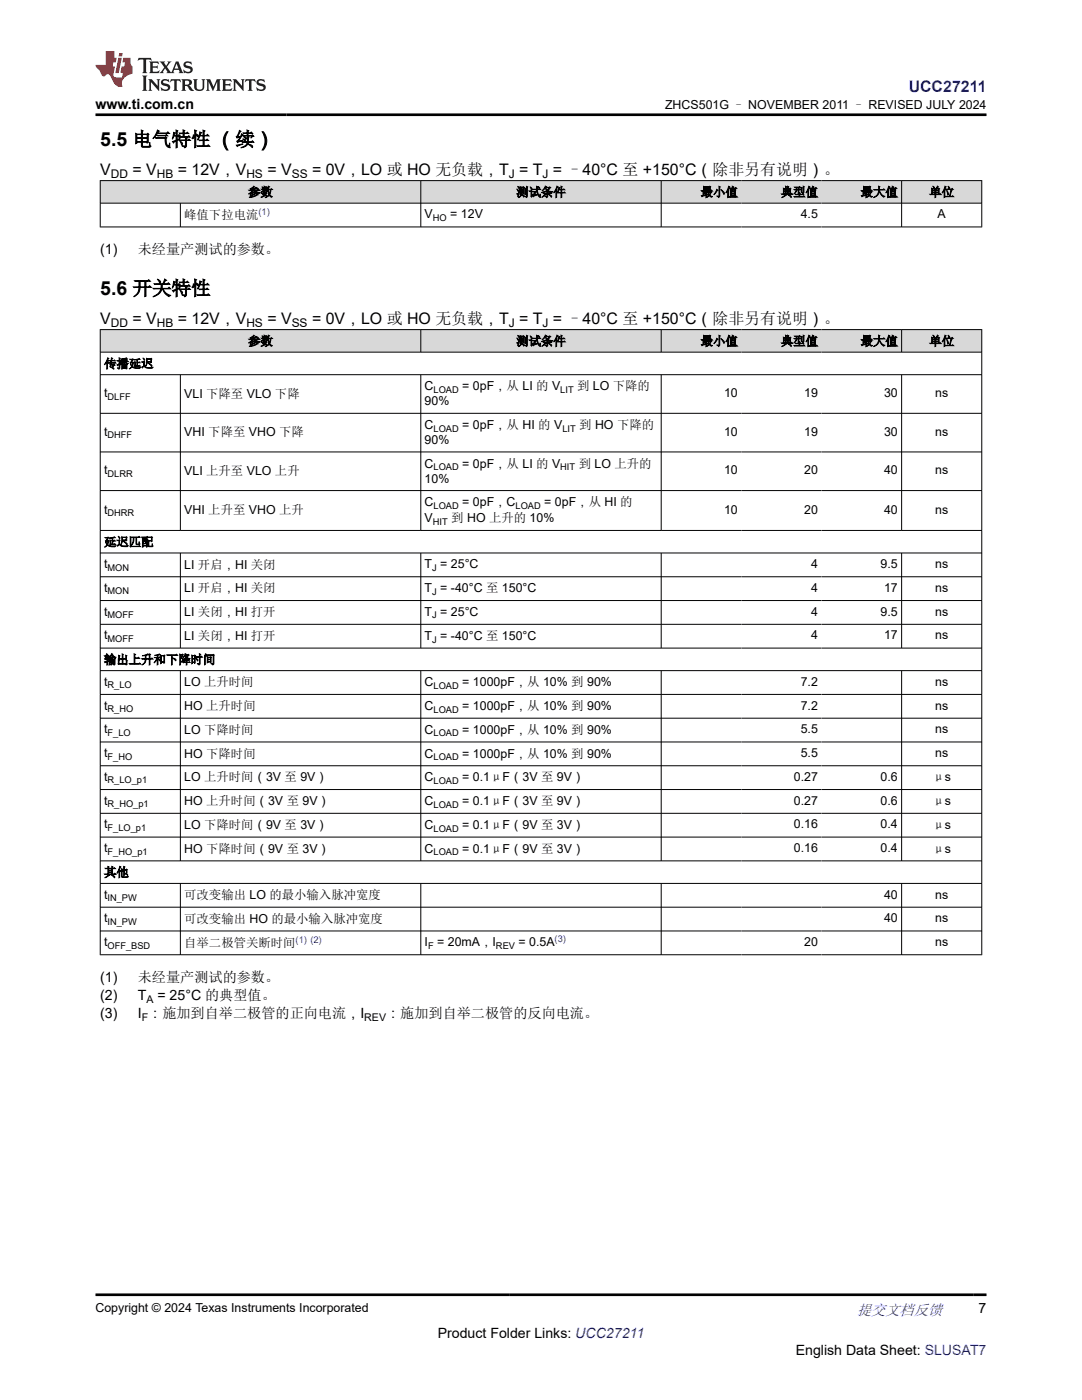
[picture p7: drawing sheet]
<svg xmlns="http://www.w3.org/2000/svg" width="216mm" height="279mm" viewBox="0 0 216 279" stroke-linecap="round" stroke-linejoin="round" font-family="sans-serif">
<g fill="#d8d8d8">
<path d="M20 36h175.9v4.5h-175.9z" fill-rule="evenodd"/>
<path d="M20.1 36.1h63.8v4.4h-63.8z" fill-rule="evenodd"/>
<path d="M84 36.1h47.9v4.4h-47.9z" fill-rule="evenodd"/>
<path d="M132 36.1h15.9v4.4h-15.9z" fill-rule="evenodd"/>
<path d="M147.9 36.1h16v4.4h-16z" fill-rule="evenodd"/>
<path d="M163.9 36.1h15.9v4.4h-15.9z" fill-rule="evenodd"/>
<path d="M180 36.1h15.8v4.4h-15.8z" fill-rule="evenodd"/>
</g>
<path d="M19.9 36h176.1M20 36v9.4M84 36v9.4M131.9 36v9.4M179.9 36v9.4M195.9 36v9.4M19.9 40.5h176.1M19.9 45.3h176.1M36 40.5v4.9" fill="none" stroke="#000" stroke-width=".2"/>
<g fill="#d8d8d8">
<path d="M20 65.8h175.9v4.5h-175.9z" fill-rule="evenodd"/>
<path d="M20.1 65.8h63.8v4.4h-63.8z" fill-rule="evenodd"/>
<path d="M84 65.8h47.9v4.4h-47.9z" fill-rule="evenodd"/>
<path d="M132 65.8h15.9v4.4h-15.9z" fill-rule="evenodd"/>
<path d="M147.9 65.8h16v4.4h-16z" fill-rule="evenodd"/>
<path d="M163.9 65.8h15.9v4.4h-15.9z" fill-rule="evenodd"/>
<path d="M180 65.8h15.8v4.4h-15.8z" fill-rule="evenodd"/>
</g>
<g fill="none" stroke="#000" stroke-width=".2">
<path d="M19.9 65.8h176.1M19.9 70.3h176.1M19.9 74.8h176.1M20 65.7v124.9M36 74.8v31.1M84 65.7v4.6M84 74.8v31.1M131.9 65.7v4.6M131.9 74.8v31.1M179.9 65.7v4.6M179.9 74.8v31.1M195.9 65.7v124.9"/>
<path d="M19.9 82.5h176.1M19.9 90.2h176.1M19.9 97.9h176.1M19.9 105.9h176.1M19.9 110.4h176.1M19.9 115.1h176.1M19.9 119.9h176.1M36 110.4v19M84 110.4v19M131.9 110.4v19M179.9 110.4v19M19.9 124.6h176.1"/>
<path d="M19.9 129.3h176.1M19.9 133.8h176.1M19.9 138.6h176.1M36 133.8v38.1M84 133.8v38.1M131.9 133.8v38.1M179.9 133.8v38.1M19.9 143.3h176.1M19.9 148.1h176.1M19.9 152.8h176.1M19.9 157.6h176.1M19.9 162.3h176.1"/>
<path d="M19.9 167.1h176.1M19.9 171.8h176.1M19.9 176.3h176.1M36 176.3v14.3M84 176.3v14.3M131.9 176.3v14.3M179.9 176.3v14.3M19.9 181h176.1M19.9 185.8h176.1M19.9 190.5h176.1"/>
</g>
<path d="M27.7 11.6l-.2 .5 .5-.2h.6v.1v2.2l-.2 .4h1l-.2-.4v-2.2v-.1h.5l.5 .2-.1-.5zM29.8 12.3l.2 .4v1.5l-.2 .4h1.9l.1-.6a1.08 1.08 0 0 1-1.3 .2v-.7h.6l.4 .2v-.7l-.4 .2h-.6v-.5l.2-.2a1 1 0 0 1 1 .3l-.1-.5zM31.8 12.3l1 1.1-1 1.2h.9l-.2-.2 .4-.8 .5 .8-.2 .2h1.6l-.2-.2 .1-.5h1l.1 .5-.1 .2h.9l-.2-.3-.8-2h-.5l-1 2.2-.8-1.1 .9-1.1h-.8l.2 .2-.5 .6-.3-.6 .1-.2zM35.2 12.7l.4 1h-.8zM36.8 12.4a.65 .65 0 0 0-.2 .7 .65 .65 0 0 0 .6 .5l.7 .1 .1 .3a.79 .79 0 0 1-.7 .4 .79 .79 0 0 1-.7-.5l.1 .7 .2-.1a.93 .93 0 0 0 1.1 .1 .93 .93 0 0 0 .4-1 1.46 1.46 0 0 0-1.2-.6l-.1-.3a1.09 1.09 0 0 1 1.2 .2l-.2-.6-.1 .1-.6-.2zM28.4 15.1l.2 .4v2.2l-.2 .4h1l-.2-.4v-2.2l.2-.4zM29.6 15.8l.2 .4v1.5l-.2 .4h.8l-.3-.4v-1.3l1.7 1.8v-2l.2-.4h-.8l.2 .2 .1 1.1-1.2-1.3zM32.3 15.9a.65 .65 0 0 0-.2 .8 .65 .65 0 0 0 .7 .4l.6 .2 .1 .2a.79 .79 0 0 1-.7 .4 .79 .79 0 0 1-.7-.5l.1 .7 .2-.1a.93 .93 0 0 0 1.1 .1 .93 .93 0 0 0 .4-.9 1.46 1.46 0 0 0-1.2-.6l-.1-.4a1.09 1.09 0 0 1 1.2 .2l-.2-.6-.1 .1-.6-.1zM34.1 15.8l-.1 .6a.63 .63 0 0 1 .7-.3l.1 1.6-.3 .4h1l-.2-.4v-1.6a.66 .66 0 0 1 .8 .3l-.1-.6zM36.2 15.8l.2 .4v1.5l-.2 .4h.9l-.2-.2v-.7h.5l.1 .2a.79 .79 0 0 0 1.2 .6l-1-.9a.61 .61 0 0 0 .6-.6 .61 .61 0 0 0-.5-.7zM36.9 16.1h.2a.47 .47 0 0 1 .5 .1 .47 .47 0 0 1 .1 .5l-.2 .1-.6 .1zM38.5 15.8l.2 .2a2.27 2.27 0 0 0 .4 2 1.04 1.04 0 0 0 1.7-.7v-1.3l.2-.2h-.8l.2 .4v1.1a.6 .6 0 0 1-.6 .6 .6 .6 0 0 1-.6-.6v-1.1l.3-.4zM41.1 15.8l.2 .4v1.5l-.2 .4h.7l-.2-.4v-1.4l.9 1.9 .8-1.9v1.4l-.2 .4h1l-.3-.4v-1.5l.3-.4h-.8l-.7 1.5-.7-1.5zM44.3 15.8l.2 .4v1.5l-.2 .4h1.9l.1-.6a1.09 1.09 0 0 1-1.3 .2v-.7h.6l.4 .2v-.6l-.4 .2h-.6v-.6l.2-.1a1.01 1.01 0 0 1 1 .3l-.1-.6zM46.4 15.8l.3 .4v1.5l-.3 .4h.8l-.2-.4v-1.3l1.6 1.8v-2l.2-.4h-.7l.2 .2v1.1l-1.2-1.3zM49 15.8l-.1 .6a.63 .63 0 0 1 .8-.3v1.6l-.3 .4h1l-.2-.4v-1.6a.66 .66 0 0 1 .8 .3l-.1-.6zM51.4 15.9a.65 .65 0 0 0-.2 .8 .65 .65 0 0 0 .6 .4l.6 .2 .2 .2a.79 .79 0 0 1-.8 .4 .79 .79 0 0 1-.6-.5l.1 .7 .2-.1a.93 .93 0 0 0 1 .1 .93 .93 0 0 0 .5-.9 1.46 1.46 0 0 0-1.3-.6l-.1-.4a1.09 1.09 0 0 1 1.3 .2l-.2-.6-.2 .1-.5-.1z" fill="#231f20"/>
<path d="M21.1 10.2v2.8h-2v.3l.9 1a.95 .95 0 0 0 .9 .9 .59 .59 0 0 1 .6-.4 .59 .59 0 0 1 .5 .4l.4 .7a1.59 1.59 0 0 0 2.1 1.4 1.61 1.61 0 0 1 1-2.3l1-.3-.1-1.5a1.59 1.59 0 0 1-.4-1.7h-1.4l-.2 .9h.5l-.1 .9h-.5l-.2 1v.2l.4 .1-.2 .9h-.6a.73 .73 0 0 1-1.1-.7l.3-1.5h-.5l.2-.9h.5l.2-.9h-.5v-1.3zM23.6 11.5l-.6 3.1h.7l.6-3.1zM23.8 10.6l-.1 .6h.7l.1-.6z" fill="#ed1c24"/>
<path d="M19.1 22.9h177.8M19.1 258.4h177.8" fill="none" stroke="#000" stroke-width=".53"/>
<g font-size="3.9">
<text x="20" y="29.1">5.5 电气特性 （续）</text>
<text x="20" y="58.9">5.6 开关特性</text>
</g>
<text font-size="3.2" fill="#00f" x="181.3" y="18.3">UCC27211</text>
<g font-size="3.2">
<text x="20" y="34.9">V</text>
<text x="26.4" y="34.9">= V</text>
<text x="35.5" y="34.9">= 12V，V</text>
<text x="53.4" y="34.9">= V</text>
<text x="62.3" y="34.9">= 0V，LO 或 HO 无负载，T = T = –40°C 至 +150°C（除非另有说明）。</text>
<text x="20" y="64.6">V</text>
<text x="26.4" y="64.6">= V</text>
<text x="35.5" y="64.6">= 12V，V</text>
<text x="53.4" y="64.6">= V</text>
<text x="62.3" y="64.6">= 0V，LO 或 HO 无负载，T = T = –40°C 至 +150°C（除非另有说明）。</text>
</g>
<text font-size="3" fill="#00f" x="171" y="262.4">提交文档反馈</text>
<g font-size="2.8">
<text x="19.1" y="21.7">www.ti.com.cn</text>
<text x="20" y="50.6">(1)</text>
<text x="27.5" y="50.6">未经量产测试的参数。</text>
<text x="20" y="195.9">(1)</text>
<text x="27.5" y="195.9">未经量产测试的参数。</text>
<text x="20" y="199.6">(2)</text>
<text x="20" y="203.2">(3)</text>
<text x="27.5" y="199.6">T</text>
<text x="27.5" y="203.2">I ：施加到自举二极管的正向电流，I</text>
<text x="31.4" y="199.6">= 25°C 的典型值。</text>
<text x="77" y="203.2">：施加到自举二极管的反向电流。</text>
<text x="195.3" y="262.1">7</text>
<text x="87.3" y="266.9">Product Folder Links: UCC27211</text>
<text x="158.8" y="270.3">English Data Sheet: SLUSAT7</text>
</g>
<g font-size="2.5">
<text x="132.7" y="21.8">ZHCS501G – NOVEMBER 2011 – REVISED JULY 2024</text>
<text x="49.5" y="39.2">参数</text>
<text x="103" y="39.2">测试条件</text>
<text x="139.8" y="39.2">最小值</text>
<text x="155.8" y="39.2">典型值</text>
<text x="171.7" y="39.2">最大值</text>
<text x="185.4" y="39.2">单位</text>
<text x="36.8" y="43.7">峰值下拉电流</text>
<text x="84.7" y="43.6">V</text>
<text x="89.8" y="43.6">= 12V</text>
<text x="159.8" y="43.6">4.5</text>
<text x="187.1" y="43.6">A</text>
<text x="49.5" y="68.9">参数</text>
<text x="103" y="68.9">测试条件</text>
<text x="139.8" y="68.9">最小值</text>
<text x="155.8" y="68.9">典型值</text>
<text x="171.7" y="68.9">最大值</text>
<text x="185.4" y="68.9">单位</text>
<text x="20.8" y="73.4">传播延迟</text>
<text x="84.7" y="77.9">C</text>
<text x="92.2" y="77.9">= 0pF，从 LI 的 V</text>
<text x="115.2" y="77.9">到 LO 下降的</text>
<text x="20.8" y="79.3">t</text>
<text x="36.8" y="79.4">VLI 下降至 VLO 下降</text>
<text x="84.7" y="80.9">90%</text>
<text x="144.5" y="79.3">10</text>
<text x="160.5" y="79.3">19</text>
<text x="176.4" y="79.3">30</text>
<text x="186.6" y="79.3">ns</text>
<text x="20.8" y="87">t</text>
<text x="36.8" y="87.1">VHI 下降至 VHO 下降</text>
<text x="84.7" y="85.6">C</text>
<text x="84.7" y="88.6">90%</text>
<text x="92.2" y="85.6">= 0pF，从 HI 的 V</text>
<text x="115.6" y="85.6">到 HO 下降的</text>
<text x="144.5" y="87">10</text>
<text x="160.5" y="87">19</text>
<text x="176.4" y="87">30</text>
<text x="186.6" y="87">ns</text>
<text x="20.8" y="94.7">t</text>
<text x="36.8" y="94.8">VLI 上升至 VLO 上升</text>
<text x="84.7" y="93.3">C</text>
<text x="92.2" y="93.3">= 0pF，从 LI 的 V</text>
<text x="115.5" y="93.3">到 LO 上升的</text>
<text x="144.5" y="94.7">10</text>
<text x="160.5" y="94.7">20</text>
<text x="176.4" y="94.7">40</text>
<text x="186.6" y="94.7">ns</text>
<text x="84.7" y="96.3">10%</text>
<text x="84.7" y="101">C</text>
<text x="92.2" y="101">= 0pF，C</text>
<text x="108.6" y="101">= 0pF，从 HI 的</text>
<text x="20.8" y="102.5">t</text>
<text x="36.8" y="102.6">VHI 上升至 VHO 上升</text>
<text x="84.7" y="104.3">V</text>
<text x="90" y="104.3">到 HO 上升的 10%</text>
<text x="144.5" y="102.5">10</text>
<text x="160.5" y="102.5">20</text>
<text x="176.4" y="102.5">40</text>
<text x="186.6" y="102.5">ns</text>
<text x="20.8" y="109">延迟匹配</text>
<text x="20.8" y="113.4">t</text>
<text x="36.8" y="113.5">LI 开启，HI 关闭</text>
<text x="84.7" y="113.4">T = 25°C</text>
<text x="161.8" y="113.4">4</text>
<text x="175.7" y="113.4">9.5</text>
<text x="186.6" y="113.4">ns</text>
<text x="20.8" y="118.1">t</text>
<text x="36.8" y="118.2">LI 开启，HI 关闭</text>
<text x="84.7" y="118.2">T = -40°C 至 150°C</text>
<text x="161.8" y="118.1">4</text>
<text x="176.4" y="118.1">17</text>
<text x="186.6" y="118.1">ns</text>
<text x="20.8" y="122.9">t</text>
<text x="36.8" y="123">LI 关闭，HI 打开</text>
<text x="84.7" y="122.9">T = 25°C</text>
<text x="161.8" y="122.9">4</text>
<text x="175.7" y="122.9">9.5</text>
<text x="186.6" y="122.9">ns</text>
<text x="20.8" y="127.6">t</text>
<text x="36.8" y="127.7">LI 关闭，HI 打开</text>
<text x="84.7" y="127.7">T = -40°C 至 150°C</text>
<text x="161.8" y="127.6">4</text>
<text x="176.4" y="127.6">17</text>
<text x="186.6" y="127.6">ns</text>
<text x="20.8" y="132.5">输出上升和下降时间</text>
<text x="20.8" y="136.9">t</text>
<text x="36.8" y="137">LO 上升时间</text>
<text x="84.7" y="137">C</text>
<text x="92.2" y="137">= 1000pF，从 10% 到 90%</text>
<text x="159.8" y="136.9">7.2</text>
<text x="186.6" y="136.9">ns</text>
<text x="20.8" y="141.6">t</text>
<text x="36.8" y="141.7">HO 上升时间</text>
<text x="84.7" y="141.7">C</text>
<text x="92.2" y="141.7">= 1000pF，从 10% 到 90%</text>
<text x="159.8" y="141.6">7.2</text>
<text x="186.6" y="141.6">ns</text>
<text x="20.8" y="146.3">t</text>
<text x="36.8" y="146.5">LO 下降时间</text>
<text x="84.7" y="146.5">C</text>
<text x="92.2" y="146.5">= 1000pF，从 10% 到 90%</text>
<text x="159.8" y="146.3">5.5</text>
<text x="186.6" y="146.3">ns</text>
<text x="20.8" y="151.1">t</text>
<text x="20.8" y="155.8">t</text>
<text x="36.8" y="151.2">HO 下降时间</text>
<text x="36.8" y="156">LO 上升时间（3V 至 9V）</text>
<text x="84.7" y="151.2">C</text>
<text x="84.7" y="156">C</text>
<text x="92.2" y="151.2">= 1000pF，从 10% 到 90%</text>
<text x="92.2" y="156">= 0.1μF（3V 至 9V）</text>
<text x="158.4" y="155.8">0.27</text>
<text x="159.8" y="151.1">5.5</text>
<text x="175.7" y="155.8">0.6</text>
<text x="186.1" y="156">μs</text>
<text x="186.6" y="151.1">ns</text>
<text x="20.8" y="160.6">t</text>
<text x="36.8" y="160.7">HO 上升时间（3V 至 9V）</text>
<text x="84.7" y="160.7">C</text>
<text x="92.2" y="160.7">= 0.1μF（3V 至 9V）</text>
<text x="158.4" y="160.6">0.27</text>
<text x="175.7" y="160.6">0.6</text>
<text x="186.1" y="160.7">μs</text>
<text x="20.8" y="165.3">t</text>
<text x="36.8" y="165.5">LO 下降时间（9V 至 3V）</text>
<text x="84.7" y="165.5">C</text>
<text x="92.2" y="165.5">= 0.1μF（9V 至 3V）</text>
<text x="158.4" y="165.3">0.16</text>
<text x="175.7" y="165.3">0.4</text>
<text x="186.1" y="165.5">μs</text>
<text x="20.8" y="170.1">t</text>
<text x="36.8" y="170.2">HO 下降时间（9V 至 3V）</text>
<text x="84.7" y="170.2">C</text>
<text x="92.2" y="170.2">= 0.1μF（9V 至 3V）</text>
<text x="158.4" y="170.1">0.16</text>
<text x="175.7" y="170.1">0.4</text>
<text x="186.1" y="170.2">μs</text>
<text x="20.8" y="174.9">其他</text>
<text x="20.8" y="179.3">t</text>
<text x="36.8" y="179.4">可改变输出 LO 的最小输入脉冲宽度</text>
<text x="176.4" y="179.3">40</text>
<text x="186.6" y="179.3">ns</text>
<text x="20.8" y="184.1">t</text>
<text x="36.8" y="184.2">可改变输出 HO 的最小输入脉冲宽度</text>
<text x="176.4" y="184.1">40</text>
<text x="186.6" y="184.1">ns</text>
<text x="20.8" y="188.8">t</text>
<text x="36.8" y="188.9">自举二极管关断时间</text>
<text x="84.7" y="188.8">I</text>
<text x="87.2" y="188.8">= 20mA，I</text>
<text x="103.5" y="188.8">= 0.5A</text>
<text x="160.5" y="188.8">20</text>
<text x="186.6" y="188.8">ns</text>
<text x="19.1" y="261.8">Copyright © 2024 Texas Instruments Incorporated</text>
</g>
<g font-size="2.4">
<text x="22.1" y="35.5">DD</text>
<text x="31.3" y="35.5">HB</text>
<text x="49.2" y="35.5">HS</text>
<text x="58.2" y="35.5">SS</text>
<text x="101.5" y="35.5">J</text>
<text x="108.3" y="35.5">J</text>
<text x="22.1" y="65.3">DD</text>
<text x="31.3" y="65.3">HB</text>
<text x="49.2" y="65.3">HS</text>
<text x="58.2" y="65.3">SS</text>
<text x="101.5" y="65.3">J</text>
<text x="108.3" y="65.3">J</text>
</g>
<g font-size="2.1">
<text x="28.3" y="203.8">F</text>
<text x="29.2" y="200.1">A</text>
<text x="72.7" y="203.8">REV</text>
</g>
<g font-size="1.9" fill="#00f">
<text x="51.6" y="42.9">(1)</text>
<text x="59" y="188.1">(1) (2)</text>
<text x="110.7" y="188">(3)</text>
</g>
<g font-size="1.9">
<text x="86.4" y="44.1">HO</text>
<text x="21.5" y="79.8">DLFF</text>
<text x="86.5" y="78.4">LOAD</text>
<text x="111.8" y="78.4">LIT</text>
<text x="21.5" y="87.5">DHFF</text>
<text x="86.5" y="86.1">LOAD</text>
<text x="112.2" y="86.1">LIT</text>
<text x="21.5" y="95.2">DLRR</text>
<text x="86.5" y="93.8">LOAD</text>
<text x="111.8" y="93.8">HIT</text>
<text x="86.5" y="101.5">LOAD</text>
<text x="102.9" y="101.5">LOAD</text>
<text x="21.5" y="103">DHRR</text>
<text x="86.4" y="104.7">HIT</text>
<text x="21.5" y="113.9">MON</text>
<text x="86.2" y="113.9">J</text>
<text x="21.5" y="118.6">MON</text>
<text x="86.2" y="118.7">J</text>
<text x="21.5" y="123.4">MOFF</text>
<text x="86.2" y="123.4">J</text>
<text x="21.5" y="128.1">MOFF</text>
<text x="86.2" y="128.2">J</text>
<text x="21.5" y="137.3">R_LO</text>
<text x="86.5" y="137.5">LOAD</text>
<text x="21.5" y="142.1">R_HO</text>
<text x="86.5" y="142.2">LOAD</text>
<text x="21.5" y="146.8">F_LO</text>
<text x="86.5" y="147">LOAD</text>
<text x="21.5" y="151.6">F_HO</text>
<text x="86.5" y="151.7">LOAD</text>
<text x="21.5" y="156.3">R_LO_p1</text>
<text x="21.5" y="161.1">R_HO_p1</text>
<text x="86.5" y="156.5">LOAD</text>
<text x="86.5" y="161.2">LOAD</text>
<text x="21.5" y="165.8">F_LO_p1</text>
<text x="86.5" y="165.9">LOAD</text>
<text x="21.5" y="170.6">F_HO_p1</text>
<text x="86.5" y="170.7">LOAD</text>
<text x="21.5" y="179.8">IN_PW</text>
<text x="21.5" y="184.6">IN_PW</text>
<text x="21.5" y="189.3">OFF_BSD</text>
<text x="85.4" y="189.3">F</text>
<text x="99" y="189.3">REV</text>
</g>
</svg>
